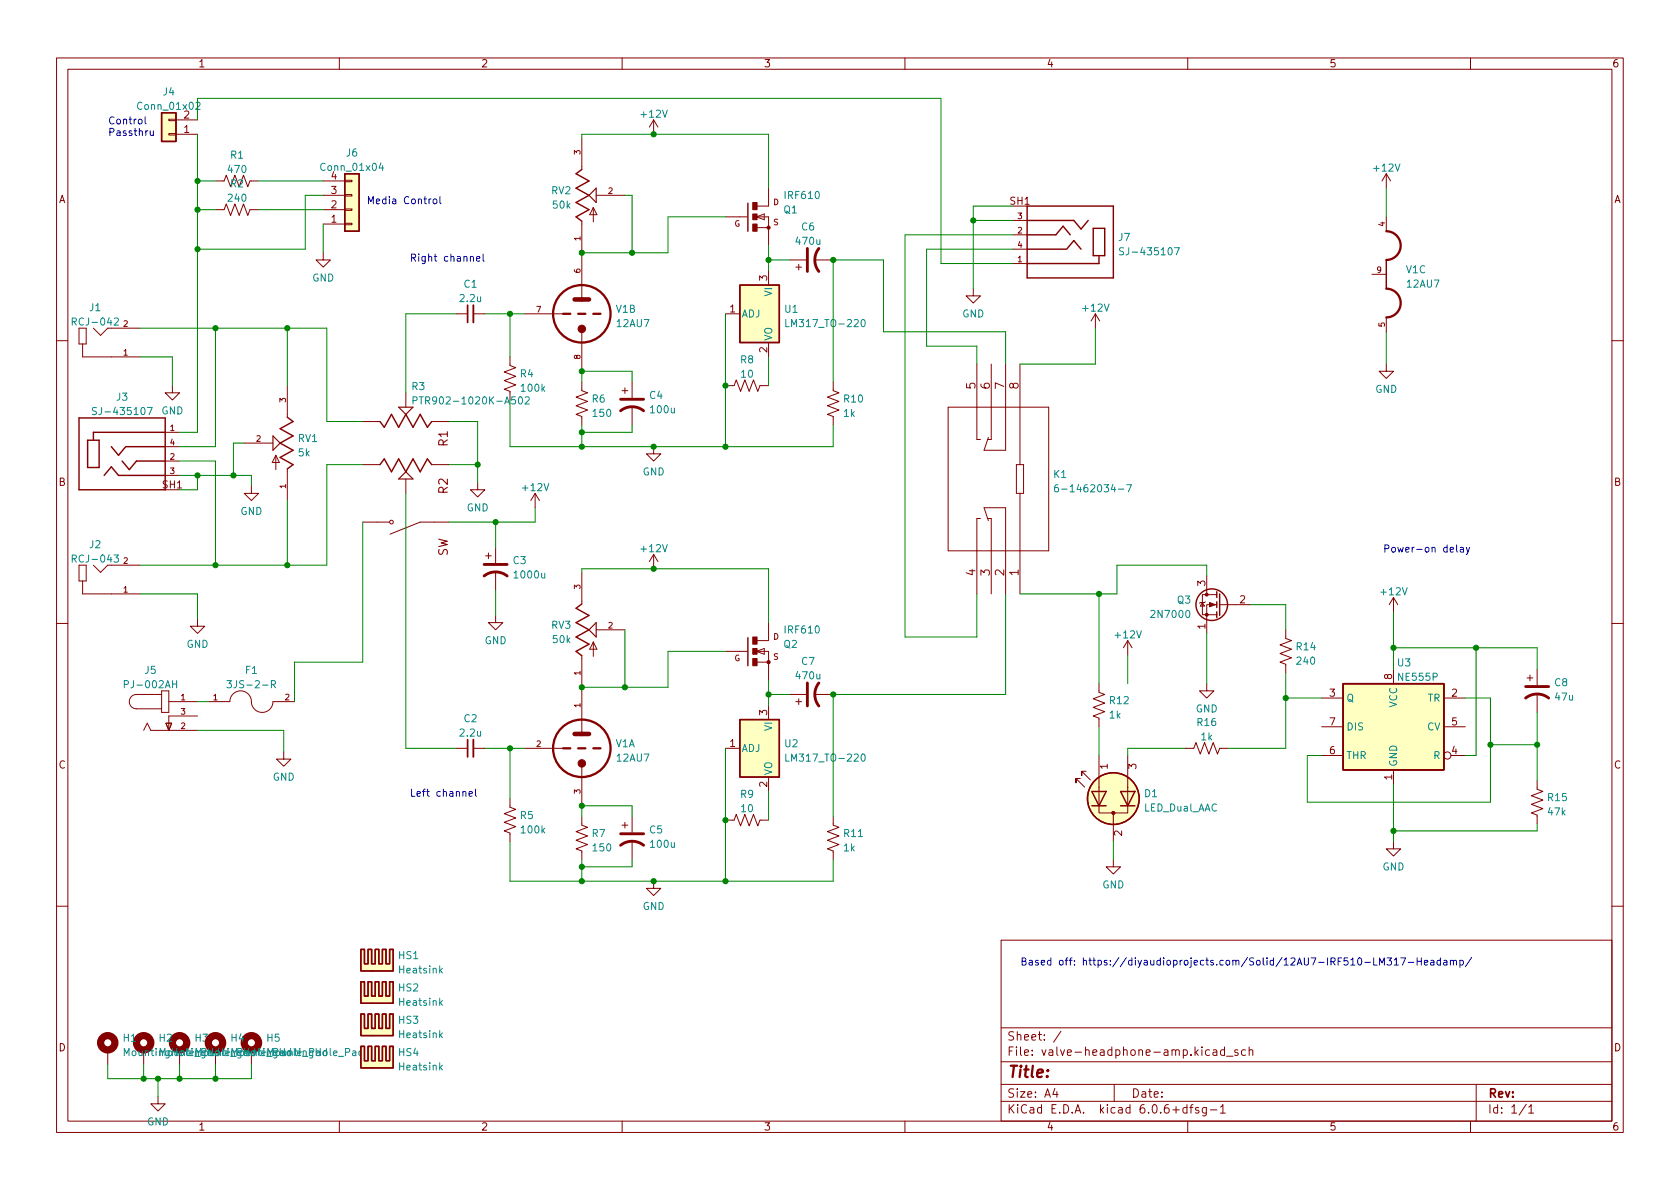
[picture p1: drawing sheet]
<svg xmlns="http://www.w3.org/2000/svg" width="297mm" height="210mm" viewBox="0 0 297 210" stroke-linecap="round" stroke-linejoin="round" font-family="sans-serif">
<g fill="none" stroke="#840000" stroke-width=".18">
<path d="M10 10.2h277v190.1h-277zM12 12.2h273v186.1h-273zM60 10.2v2M110 10.2v2M160 10.2v2M210 10.2v2M260 10.2v2M29.8 21.1h1.3v.2h-1.3zM29.8 23.6h1.3v.3h-1.3zM31.1 23.7h3.8M31.1 21.2h3.8M38.1 32h1.5l.4-1 .8 2 .7-2 .8 2 .8-2 .7 2 .4-1h1.5"/>
<path d="M38.1 37.1h1.5l.4-1 .8 2 .7-2 .8 2 .8-2 .7 2 .4-1h1.5M57.1 39.6h3.9M57.1 37.1h3.9M57.1 34.5h3.9M57.1 32h3.9M61 31.9h1.2v.2h-1.2zM61 34.4h1.2v.3h-1.2zM61 37h1.2v.2h-1.2zM61 39.5h1.2v.2h-1.2zM102.9 24.4v5.6M102.9 39.1v5.6M104.9 36.7v2.5"/>
<path d="M104.9 36.7l.6 1.3h-1.2zM105.4 34.5h5.1M115.6 21.2v2.5M115.6 21.2l-.8 1.3M115.6 21.2l.7 1.3M128.3 38.3h3.8M133.7 38.3l1.4-.5v1.1zM133.9 38.3h2v5.1M135.9 33.3v3.1h-2M179.1 39h2.5M245.1 30.7l-.8 1.3M245.1 30.7v2.6"/>
<path d="M245.1 38.3v2.6M245.1 30.7l.8 1.3M14 58v2.8h1.2v-2.8M16.5 58l1.3 1.3 1.2-1.3M19.7 58h5.1M57.1 44.7v1.3h1.3l-1.3 1.2-1.2-1.2h1.2M80.6 55.5h2.1M83.7 55.5h2M92.7 55.5h6.9M102.9 45.3v7.7M102.9 58v7.7M128.3 55.5h2.5"/>
<path d="M133.9 40.3h2M135.9 47.9v2.5M139.7 46h2.8M140.7 47.2h1M141.2 46.7v1M144 46h3.3M172.1 51v1.3h1.3l-1.3 1.3-1.3-1.3h1.3M179.1 46.6h2.5M179.1 41.5h2.5M179.1 44.1h2.5M193.7 55.5l-.8 1.3M193.7 55.5v2.5"/>
<path d="M193.7 55.5l.7 1.3M242.6 48.5h2.5M245.1 56.1v2.6M10 60.2h2M14.6 60.8v2.3h10.2M29.2 76.4h2.5M29.2 79h2.5M30.5 68.2v1.3h1.2l-1.2 1.2-1.3-1.2h1.3M43.2 78.4h5.1M50.8 68.2v5.6M64.1 74.5h3.1M71.8 69.5v2.5"/>
<path d="M76.3 74.5h3.1M90.2 63.1v1.5l1 .4-2 .8 2 .7-2 .8 2 .8-2 .7 1 .4v1.5M102.9 67.6v1.5l1 .4-2 .7 2 .8-2 .7 2 .8-2 .8 1 .4v1.5M110 69.1h1M110.5 68.6v1M111.8 67.6v2.8M111.8 71.9v3.3M115.6 79v1.3h1.2l-1.2 1.2-1.3-1.2h1.3M128.3 68.2h1.5l.4-1 .7 2 .8-2 .8 2 .7-2 .8 2 .4-1h1.5M135.9 60.6v2.5M147.3 67.6v1.5l1 .4-2 .7 2 .8-2 .7 2 .8-2 .8 1 .4v1.5M167.6 72h17.8v25.4h-17.8z"/>
<path d="M172.7 64.4v13.3h.7M175.3 64.4v13.3h-.7M177.8 64.4v15.2h-3.8l.8-2.3M180.3 64.4v17.8M245.1 64.4v1.3h1.3l-1.3 1.2-1.3-1.2h1.3M285 60.2h2M14 99.9v2.8h1.2v-2.8M16.5 99.9l1.3 1.3 1.2-1.3M19.7 99.9h5.1M29.2 81.5h2.5M29.2 84.1h2.5M44.4 86v1.2h1.3l-1.3 1.3-1.2-1.3h1.2"/>
<path d="M48.8 80.5v2.6M48.8 80.5l.6 1.3h-1.3zM50.8 82.9v5.6M64.1 82.2h3.1M64.1 92.3h4.7M71.8 84.7v2.5M76.3 82.2h3.1M79.4 92.3h-5.1l-5.3 2.2M84.5 85.3v1.3h1.2l-1.2 1.3-1.3-1.3h1.3M85.9 98.3h1M86.4 97.8v1M87.6 96.8v2.8"/>
<path d="M94.6 87.2l-.7 1.3M94.6 87.2v2.6M94.6 87.2l.8 1.3M115.6 98l-.8 1.3M115.6 98v2.6M115.6 98l.7 1.3M173.4 91.7h-.7v13.3M174.6 91.7h.7v13.3M174.8 92.1l-.8-2.3h3.8v15.2M179.7 82.2h1.3v5h-1.3zM180.3 87.2v17.8M10 110.2h2"/>
<path d="M14.6 102.7v2.3h10.2M34.9 109.5v1.2h1.3l-1.3 1.3-1.2-1.3h1.2M87.6 108.8v1.3h1.3l-1.3 1.3-1.2-1.3h1.2M87.6 101.1v3.3M102.9 101.2v5.6M102.9 115.9v5.6M104.9 113.5v2.6M104.9 113.5l.6 1.3h-1.2zM105.4 111.4h5.1M128.3 115.2h3.8M133.7 115.2l1.4-.5v1zM133.9 115.2h2v5.1"/>
<path d="M133.9 117.1h2M135.9 110.1v3.2h-2M199.4 113.3l-.8 1.2M199.4 113.3v2.5M199.4 113.3l.8 1.2M212.6 106.5l.4 .7h-.8zM213.1 106.4l-.1 .1h-.8l-.1 .2M213.4 101.8v3.4M215.1 106.9h-1.7v5.1M215.1 105.2h-2.5v3.5h2.5M215.6 106.9h5.4M227.3 111.4v1.5l1 .4-2 .7 2 .8-2 .8 2 .7-2 .8 1 .4v1.5"/>
<path d="M246.4 105.7l-.8 1.2M246.4 105.7v2.5M246.4 118.4v2.5M246.4 105.7l.7 1.2M270 119.9h1M270.5 119.4v1M271.8 118.4v2.8M285 110.2h2M25.4 129.2l.6-1.3 .7 1.3h8.2M28.6 122.8h-4.5a1.27 1.27 0 0 0-1.2 1.3 1.27 1.27 0 0 0 1.2 1.2h4.5M28.6 122.2v3.8h1.2v-3.8M29.3 127.9h1.1l-.6 1.3z"/>
<path d="M29.8 124.1h5.1M34.9 126.6h-5.1v2.6M36.8 124.1h3.8a1.93 1.93 0 0 1 2.1-1.9 1.93 1.93 0 0 1 1.8 2.2 1.91 1.91 0 0 0 2 1.6 1.91 1.91 0 0 0 1.8-1.9h3.8M50.2 133v1.2h1.2l-1.2 1.3-1.3-1.3h1.3M80.6 132.3h2.1M83.7 132.3h2M92.7 132.3h6.9M102.9 122.2v7.6M102.9 134.9v7.6M128.3 132.3h2.5M135.9 124.7v2.5M135.9 137.4v2.5"/>
<path d="M139.7 122.8h2.8M140.7 124.1h1M141.2 123.6v1M144 122.8h3.3M191 137.7h-.8v.7v-.7l1.6 1.5M192 136.4h-.7v.8v-.8l1.5 1.5M194.3 120.9v1.5l1 .4-2 .8 2 .7-2 .8 2 .8-2 .7 1 .4v1.5M194.3 139.2v4.6h5.1v-4.6M194.3 133.6v5.7M199.4 133.6v5.7M209.5 132.3h1.6l.4-1 .7 2 .8-2 .7 2 .8-2 .8 2 .3-1h1.6M213.4 120.9v1.3h1.2l-1.2 1.2-1.3-1.2h1.3"/>
<path d="M233.7 123.4h3.8M233.7 133.6h3.8M233.7 128.5h3.8M246.4 136.1v2.6M255.3 123.4h3.8M255.3 128.5h3.8M256.5 133.6h2.6M271.8 138v1.6l1 .3-2 .8 2 .8-2 .7 2 .8-2 .8 1 .3v1.6M271.8 122.7v3.3M90.2 141.2v1.5l1 .4-2 .8 2 .7-2 .8 2 .8-2 .7 1 .4v1.5M102.9 144.4v1.5l1 .4-2 .8 2 .7-2 .8 2 .7-2 .8 1 .4v1.5M110 145.9h1"/>
<path d="M110.5 145.4v1M111.8 144.4v2.8M111.8 148.7v3.3M115.6 155.8v1.3h1.2l-1.2 1.3-1.3-1.3h1.3M128.3 145h1.5l.4-1 .7 2 .8-2 .8 2 .7-2 .8 2 .4-1h1.5M147.3 144.4v1.5l1 .4-2 .8 2 .7-2 .8 2 .7-2 .8 1 .4v1.5M196.8 152v1.3h1.3l-1.3 1.3-1.2-1.3h1.2M196.8 143.8v5M246.4 148.8v1.3h1.2l-1.2 1.3-1.3-1.3h1.3M10 160.2h2M177 166.3h108v32h-108zM285 160.2h2"/>
<path d="M19 185.7v2.5M25.4 185.7v2.5M27.9 193.9v1.3h1.3l-1.3 1.3-1.2-1.3h1.2M31.7 185.7v2.5M38.1 185.7v2.5M44.4 185.7v2.5M60 198.3v2M110 198.3v2M160 198.3v2M177 194.8h108M177 191.8h108M177 187.8h108"/>
<path d="M177 181.8h108M186.5 192.5l-.4 1h1M186.9 193v1M187.6 182.4l-1.3 1.9M197 191.8v3M209.9 195.9l-.5-.1-.3 .3v.4l.2 .3h.6M209.9 195.3v1.5M210 198.3v2M210.4 195.8h.5M210.9 195.3l-.3 .2v1.3M211.9 195.9l-.3-.1-.2 .2v.3l.5 .1v.4h-.5M213.3 195.8v1.2l-.3 .3h-.4"/>
<path d="M213.3 195.9l-.4-.1-.3 .3v.4l.1 .3h.6M213.9 185.7l-.5-.1-.3 .3v.4l.2 .3h.6M214 196.3h1.1M214.5 185.7h.6v.9M215.1 186l-.5 .1a.29 .29 0 0 0-.2 .2 .29 .29 0 0 0 .2 .3h.5M215.8 195.8l.4-.5v1.5M215.8 196.8h.8M216.5 185.7l-.4-.1-.3 .3v.4l.1 .3h.6M216.5 185.1v1.5M216.9 186.8h1.1M218.9 185.7l-.4-.1-.2 .2 .1 .3 .5 .1v.4h-.6M220.2 185.7l-.4-.1-.3 .3v.4l.1 .3h.6"/>
<path d="M220.9 185.8l.2-.2 .3 .1 .1 .9M220.9 185.1v1.5M260 198.3v2M261 191.8v6.5M269.9 195.3l-1.3 1.9M270.3 195.8l.4-.5v1.5M270.3 196.8h.9"/>
<circle cx="69.2" cy="92.3" r=".33"/>
<circle cx="255.9" cy="133.6" r=".63"/>
</g>
<g fill="none" stroke="#840000" stroke-width=".25">
<path d="M28.6 19.9h2.5v5.1h-2.5zM61 30.7h2.5v10.2h-2.5zM102.9 30l-1 .7 2.2 1.3-2.2 1.3 2.2 1.2-2.2 1.3 2.2 1.3-2.2 1.2 1 .8M132.2 35.9v5M181.6 36.4h15.2v12.7h-15.2zM181.6 39h8.3l1.2 1.5 1.3-1.5M130.8 50.4h7v10.2h-7zM181.6 41.5h5.1l1.3-1.5 1.2 1.5M181.6 44.1h6.9M188.6 44.1l1.3-1.6 1.2 1.6M193.3 40.4h2v4.8h-2zM194.3 45.3v1.3h-12.7"/>
<path d="M245.1 46v5M14 73.9h15.2v12.7h-15.2zM15.5 77.8h2v4.9h-2zM19.7 79l1.3 1.5 1.2-1.5M22.4 79h6.8M29.2 76.4h-12.7v1.3M50.8 73.8l1 .7-2.3 1.3 2.3 1.3-2.3 1.3 2.3 1.2-2.3 1.3 2.3 1.3-1 .7M67.2 74.5l.7 1.1 1.3-2.3 1.3 2.3 1.3-2.3 1.2 2.3 1.3-2.3 1.3 2.3 .7-1.1M18.4 84.1l1.3-1.6 1.3 1.6h8.2M21.6 81.5l1.3 1.6 1.2-1.6h5.1M67.2 82.2l.7-1.1 1.3 2.3 1.3-2.3 1.3 2.3 1.2-2.3 1.3 2.3 1.3-2.3 .7 1.1M102.9 106.8l-1 .8 2.2 1.2-2.2 1.3 2.2 1.3-2.2 1.2 2.2 1.3-2.2 1.3 1 .7"/>
<path d="M132.2 112.8v4.9M215.1 104.6v1.1M215.1 106.4v1M215.1 108.2v1M215.6 105v3.8M130.8 127.2h7v10.2h-7zM193 139.9h2.6l-1.3 2.6zM198.1 139.9h2.6l-1.3 2.6zM237.5 120.9h17.8v15.2h-17.8zM193 142.5h2.6M198.1 142.5h2.6M63.8 179.3h.6v2.6h.7v-2.6h.6v2.6h.6v-2.6h.7v2.6h.6v-2.6h.6v2.6h.7v-2.6h.6v3.8h-5.7z"/>
<path d="M63.8 167.9h.6v2.5h.7v-2.5h.6v2.5h.6v-2.5h.7v2.5h.6v-2.5h.6v2.5h.7v-2.5h.6v3.8h-5.7zM63.8 173.6h.6v2.5h.7v-2.5h.6v2.5h.6v-2.5h.7v2.5h.6v-2.5h.6v2.5h.7v-2.5h.6v3.8h-5.7zM63.8 185h.6v2.6h.7v-2.6h.6v2.6h.6v-2.6h.7v2.6h.6v-2.6h.6v2.6h.7v-2.6h.6v3.8h-5.7z"/>
<circle cx="214.2" cy="106.9" r="2.79"/>
<circle cx="196.8" cy="141.2" r="4.6"/>
</g>
<g fill="none" stroke="#008484" stroke-width=".18">
<path d="M34.7 18.2l.4-.1 .3 .3-.8 .9h.8M67.3 28.8l-.3 .9h.8M67.6 29.3v.8M12.8 56.9l.6-.1 .1-.2-.1-.3-.6-.1v1.3M20.2 56.3l.5-.1 .2 .4-.7 .9h.7M138.9 56.5v1.3h.6M152.4 56.6l.1-.1a.68 .68 0 0 1 .5 .6 .68 .68 0 0 1-.5 .7l-.1-.2-.2-.3zM198.7 43.9l-.5-.1-.2 .1v.4l.5 .2 .2 .3-.3 .3-.5-.1M207.7 43.8h.8l-.5 1.3M17.1 72.1l-.5-.1-.3 .3 .1 .3 .6 .2v.4l-.2 .1h-.5M26.1 72h.8l-.5 1.3M73 70.8h.6l.2-.2-.1-.3-.7-.1v1.2"/>
<path d="M74.1 70.2h.7M91.8 70.3l.2-.1a.68 .68 0 0 1 .4 .6 .68 .68 0 0 1-.4 .6l-.2-.1-.1-.3zM92.9 70.3l.4-.1 .3 .3-.8 .9h.8M12.8 98.8l.6-.1 .1-.1-.1-.3-.6-.2v1.3M20.2 98.1h.7l-.4 .5 .4 .1v.6l-.2 .1-.5-.1M187 85.7l-.3 .1a.86 .86 0 0 0 0 1.2l.4-.1 .1-.5-.3-.2h-.2l-.3 .2M199.2 85.7h.8l-.5 1.3M22 121h.6l.1-.2-.1-.3-.6-.1v1.2M30.5 121h.7M31.2 120.4v1.2M40.1 120.4h.8l-.4 .4 .4 .2v.5l-.2 .1-.6-.1M48 121h.6l.1-.2v-.3l-.7-.1v1.2"/>
<path d="M48.3 121l.4 .6M138.9 133.3v1.3h.6M152.4 133.5l.1-.2a.68 .68 0 0 1 .5 .7 .68 .68 0 0 1-.5 .6l-.1-.1-.2-.4zM22 186.7v-1.3l.4 .9 .4-.9v1.3M23.5 185.9l.3-.1 .2 .3v.3l-.2 .3-.3-.1-.1-.2zM24.6 185.8v.8l.3 .1 .2-.1M25.1 185.8v.9M25.7 185.9l.2-.1 .3 .1 .1 .8M25.7 185.8v.9M26.7 185.8h.5M26.9 185.4v1.1l.3 .2M27.6 185.4v.1"/>
<path d="M27.6 185.8v.9M57.3 185.9l.3-.1 .2 .3v.3l-.2 .3-.3-.1-.1-.2zM57.7 185.9l-.3-.1-.3 .3 .1 .5h.5M57.7 185.4v1.3M58.4 185.4v1.1l.2 .2M59 186.3l.6-.2-.1-.2-.3-.1-.2 .2v.6h.5M59.8 186.8h1M61.1 186.1l.6-.1 .1-.2v-.3l-.7-.1v1.3M62.4 185.9h.5v.8M62.9 186.1l-.4 .1-.2 .2 .2 .3 .4-.1M64.1 185.9l-.4-.1-.2 .3 .1 .5h.5M64.1 185.4v1.3"/>
</g>
<g fill="none" stroke="#840000" stroke-width=".41">
<path d="M99.6 55.5h1.2M102.2 55.5h1.3M104.9 55.5h1.3M245.1 51a2.54 2.54 0 0 1 2.5 2.6 2.54 2.54 0 0 1-2.5 2.5M245.1 40.9a2.54 2.54 0 0 1 2.5 2.5 2.54 2.54 0 0 1-2.5 2.6M99.6 132.3h1.2M102.2 132.3h1.3M104.9 132.3h1.3"/>
<circle cx="102.9" cy="55.5" r="5.1"/>
<circle cx="102.9" cy="132.3" r="5.1"/>
</g>
<g fill="#840000" stroke="#840000" stroke-width=".18">
<path d="M213.9 106.5l1 .4-1 .4z"/>
<path d="M133.1 39.6h.8v1.3h-.8z"/>
<path d="M133.1 37.8h.8v1.1h-.8z"/>
<path d="M133.1 35.8h.8v1.3h-.8z"/>
<path d="M133.1 116.5h.8v1.2h-.8z"/>
<path d="M133.1 114.7h.8v1h-.8z"/>
<path d="M133.1 112.6h.8v1.3h-.8z"/>
<circle cx="213.4" cy="108.7" r=".25"/>
<circle cx="213.4" cy="105.2" r=".25"/>
<circle cx="102.9" cy="58.2" r=".66"/>
<circle cx="196.8" cy="143.8" r=".28"/>
<circle cx="102.9" cy="135" r=".66"/>
<circle cx="135.9" cy="40.3" r=".28"/>
<circle cx="135.9" cy="117.1" r=".28"/>
</g>
<path d="M83.7 54v3M83.7 130.8v3.1" fill="none" stroke="#840000" stroke-width=".33"/>
<path d="M82.7 54v3M82.7 130.8v3.1" fill="none" stroke="#840000" stroke-width=".3"/>
<path d="M142.7 43.9v4.1M144.8 43.9a3.3 3.3 0 0 0 0 4.1M109.7 72.6a3.3 3.3 0 0 1 4.1 0M109.7 70.6h4.1M85.6 99.8h4.1M85.6 101.8a3.3 3.3 0 0 1 4.1 0M142.7 120.8v4M144.8 120.8a3.3 3.3 0 0 0 0 4M269.7 123.4a3.3 3.3 0 0 1 4.1 0M269.7 121.4h4.1M109.7 149.5a3.3 3.3 0 0 1 4.1 0M109.7 147.4h4.1" fill="none" stroke="#840000" stroke-width=".51"/>
<path d="M105.4 33.3v2.5l-1.3-1.3zM48.3 77.1l1.2 1.3-1.2 1.2zM70.5 72h2.5l-1.2 1.3zM71.8 83.4l1.2 1.3h-2.5zM105.4 110.1v2.5l-1.3-1.2z" fill="none" stroke="#840000" stroke-width=".2"/>
<path d="M101.6 53h2.5M101.6 129.8h2.5" fill="none" stroke="#840000" stroke-width=".81"/>
<g fill="#ffffc2" stroke="#ffffc2" stroke-width=".18">
<path d="M237.5 120.9h17.8v15.2h-17.8z"/>
<path d="M63.8 179.3h.6v2.6h.7v-2.6h.6v2.6h.6l-.6 1.2h-1.9z"/>
<path d="M66.3 179.3h.7v2.6h.6v-2.6h.6v2.6h.7v-2.6h.6v3.8h-3.8l.6-1.2z"/>
<path d="M63.8 185h.6v2.6h.7v-2.6h.6v2.6h.6l-.6 1.2h-1.9z"/>
<path d="M66.3 185h.7v2.6h.6v-2.6h.6v2.6h.7v-2.6h.6v3.8h-3.8l.6-1.2z"/>
<path d="M63.8 167.9h.6v2.5h.7v-2.5h.6v2.5h.6l-.6 1.3h-1.9z"/>
<path d="M66.3 167.9h.7v2.5h.6v-2.5h.6v2.5h.7v-2.5h.6v3.8h-3.8l.6-1.3z"/>
<path d="M63.8 173.6h.6v2.5h.7v-2.5h.6v2.5h.6l-.6 1.3h-1.9z"/>
<path d="M66.3 173.6h.7v2.5h.6v-2.5h.6v2.5h.7v-2.5h.6v3.8h-3.8l.6-1.3z"/>
<path d="M29.3 127.9h1.1l-.6 1.3z"/>
<path d="M130.8 50.4h7v10.2h-7z"/>
<path d="M61 30.7h2.5v10.2h-2.5z"/>
<path d="M28.6 19.9h2.5v5.1h-2.5z"/>
<path d="M130.8 127.2h7v10.2h-7z"/>
<circle cx="196.8" cy="141.2" r="4.6"/>
</g>
<g fill="none" stroke="#840000" stroke-width="1.3">
<circle cx="19" cy="184.4" r="1.27"/>
<circle cx="25.4" cy="184.4" r="1.27"/>
<circle cx="31.7" cy="184.4" r="1.27"/>
<circle cx="38.1" cy="184.4" r="1.27"/>
<circle cx="44.4" cy="184.4" r="1.27"/>
</g>
<g fill="none" stroke="#0000c2" stroke-width=".18">
<path d="M25.7 20.7v1l.1 .2M26.6 23.1v.8l.3 .1 .2-.2M27.1 23.1v.9M76.7 35.2h.3l.2 .2v.4l-.2 .2h-.3l-.1-.2zM77.8 34.8v1.1l.2 .1M83.2 45.5l.2-.2 .3 .1v.8M84.3 45.8l.6-.2-.1-.2-.4-.1-.1 .2v.6h.5M85.4 44.9v1.1l.2 .2M257.6 96.4v1l.1 .2M258.2 96.8h.5l.1 .8M258.8 97.1h-.5l-.1 .2 .1 .3h.5M259.2 96.8l.3 .8"/>
<path d="M259.9 96.8l-.5 1.1-.2 .2M84.1 139.5v1.1l.2 .2M82.9 140.4l.6-.1v-.3h-.4l-.2 .1 .1 .6h.5M242.9 169.4v1.3h.6M243.9 170.7v-1.3l.4 .9 .5-.9v1.3M245.2 169.4h.8l-.4 .5 .4 .1v.5l-.2 .2-.6-.2M246.5 169.7l.4-.3v1.3M246.5 170.7h.7M247.7 169.4h.8l-.5 1.3M249 170.2h1M250.6 169.4v1.3M250.6 170h.7"/>
<path d="M251.3 169.4v1.3M251.8 170.2l.6-.1v-.2l-.4-.1-.2 .2 .1 .6h.5M253 169.9h.5v.8M253.5 170.1l-.4 .1-.2 .2 .2 .3 .4-.1M254.7 169.9l-.4-.1-.2 .2 .1 .6h.5M254.7 169.4v1.3M255.3 169.9h.5v.8M255.8 170.1l-.4 .1-.2 .2 .2 .3 .4-.1M256.4 169.9l.2-.1 .3 .1 .1 .8M256.4 169.8v.9M257 170l.2-.2 .3 .1v.8M258.1 169.9l.4-.1 .2 .2-.1 .6h-.5"/>
<path d="M258.1 169.8v1.3M260.2 169.3l-1.1 1.7"/>
</g>
<g fill="none" stroke="#008400" stroke-width=".18">
<path d="M34.9 21.2v-3.8h131.5v29.2h12.7M34.9 23.7v52.7h-3.2M34.9 37.1h3.2M34.9 32h3.2M45.7 37.1h11.4M45.7 32h11.4M57.1 34.5h-3.1v9.6h-19.1M57.1 39.6v5.1M102.9 24.4v-.7h33v9.6M110.5 34.5h1.3v10.2M128.3 38.3h-10.2v6.4h-15.2v.6M172.1 39h7"/>
<path d="M179.1 36.4h-7v14.6M245.1 33.3v5M24.8 58h33v16.5h6.3M38.1 58v21h-6.4M50.8 58v10.2M80.6 55.5h-8.8v14M85.7 55.5h7M90.2 55.5v7.6M128.3 55.5v23.5M135.9 46h3.8M135.9 43.4v4.5M179.1 44.1h-15.3v17.1h8.9v3.2"/>
<path d="M179.1 41.5h-19.1v71.1h12.7v-7.6M193.7 58v6.4h-13.4M245.1 58.7v5.7M24.8 63.1h5.7v5.1M43.2 78.4h-1.9v5.7M79.4 74.5h5.1v10.8M90.2 70.7v8.3h57.1v-3.8M102.9 67.6v-1.9h8.9v1.9M102.9 75.2v3.8M111.8 75.2v1.2h-8.9M135.9 63.1v5.1M177.8 64.4v-5.7h-21.6v-12.7h-8.9v21.6"/>
<path d="M31.7 81.5h6.4v18.4M31.7 84.1h12.7v1.9M34.9 84.1v2.5h-3.2M50.8 88.5v11.4M64.1 82.2h-6.3v17.7h-33M64.1 92.3v24.8h-12v7M71.8 87.2v45.1h8.8M79.4 82.2h5.1M87.6 92.3v4.5M94.6 89.8v2.5h-15.2M24.8 105h10.1v4.5M87.6 104.4v4.4"/>
<path d="M102.9 101.2v-.6h33v9.5M110.5 111.4v10.1M128.3 115.2h-10.2v6.3h-15.2v.7M177.8 105v17.8h-30.5v21.6M194.3 105v15.9M199.4 115.8v5.1M213.4 101.8v-1.9h-15.9v5.1h-17.2M213.4 112v8.9M221 106.9h6.3v4.5M227.3 119v13.3h-10.1M246.4 114.5h25.4v3.9M246.4 108.2v10.2"/>
<path d="M261 114.5v19.1h-1.9M34.9 129.2h15.3v3.8M34.9 124.1h1.9M85.7 132.3h7M90.2 132.3v8.9M128.3 132.3v23.5M135.9 122.8h3.8M135.9 120.3v4.4M135.9 139.9v5.1M194.3 128.5v5.1M209.5 132.3h-10.1v1.3M227.3 123.4h6.4"/>
<path d="M246.4 138.7v10.1M259.1 123.4h4.4v18.5h-32.4v-8.3h2.6M263.5 131.7h8.3M271.8 126v12M90.2 148.8v7h57.1v-3.8M102.9 144.4v-1.9h8.9v1.9M102.9 152v3.8M111.8 152v1.3h-8.9M196.8 148.8v3.2M271.8 145.7v1.2h-25.4M19 188.2v2.5h25.4v-2.5M25.4 188.2v2.5"/>
<path d="M27.9 190.7v3.2M31.7 188.2v2.5M38.1 188.2v2.5"/>
</g>
<g fill="#008400" stroke="#008400" stroke-width=".18">
<circle cx="194.3" cy="105" r=".46"/>
<circle cx="147.3" cy="122.8" r=".46"/>
<circle cx="128.3" cy="155.8" r=".46"/>
<circle cx="102.9" cy="153.3" r=".46"/>
<circle cx="102.9" cy="155.8" r=".46"/>
<circle cx="115.6" cy="155.8" r=".46"/>
<circle cx="115.6" cy="23.7" r=".46"/>
<circle cx="128.3" cy="68.2" r=".46"/>
<circle cx="135.9" cy="46" r=".46"/>
<circle cx="128.3" cy="145" r=".46"/>
<circle cx="147.3" cy="46" r=".46"/>
<circle cx="135.9" cy="122.8" r=".46"/>
<circle cx="115.6" cy="100.6" r=".46"/>
<circle cx="271.8" cy="131.7" r=".46"/>
<circle cx="263.5" cy="131.7" r=".46"/>
<circle cx="227.3" cy="123.4" r=".46"/>
<circle cx="246.4" cy="146.9" r=".46"/>
<circle cx="261" cy="114.5" r=".46"/>
<circle cx="246.4" cy="114.5" r=".46"/>
<circle cx="172.1" cy="39" r=".46"/>
<circle cx="102.9" cy="79" r=".46"/>
<circle cx="102.9" cy="76.4" r=".46"/>
<circle cx="115.6" cy="79" r=".46"/>
<circle cx="128.3" cy="79" r=".46"/>
<circle cx="102.9" cy="65.7" r=".46"/>
<circle cx="84.5" cy="82.2" r=".46"/>
<circle cx="87.6" cy="92.3" r=".46"/>
<circle cx="34.9" cy="84.1" r=".46"/>
<circle cx="31.7" cy="190.7" r=".46"/>
<circle cx="38.1" cy="190.7" r=".46"/>
<circle cx="27.9" cy="190.7" r=".46"/>
<circle cx="25.4" cy="190.7" r=".46"/>
<circle cx="90.2" cy="132.3" r=".46"/>
<circle cx="110.5" cy="121.5" r=".46"/>
<circle cx="102.9" cy="121.5" r=".46"/>
<circle cx="50.8" cy="99.9" r=".46"/>
<circle cx="38.1" cy="99.9" r=".46"/>
<circle cx="102.9" cy="142.5" r=".46"/>
<circle cx="111.8" cy="44.7" r=".46"/>
<circle cx="102.9" cy="44.7" r=".46"/>
<circle cx="90.2" cy="55.5" r=".46"/>
<circle cx="34.9" cy="44.1" r=".46"/>
<circle cx="34.9" cy="37.1" r=".46"/>
<circle cx="38.1" cy="58" r=".46"/>
<circle cx="50.8" cy="58" r=".46"/>
<circle cx="41.3" cy="84.1" r=".46"/>
<circle cx="34.9" cy="32" r=".46"/>
</g>
<text font-size="2.8" fill="#840000" x="178" y="190.6">Title:</text>
<g font-size="2.1" fill="#840000">
<text x="172.5" y="68.8" transform="rotate(-90 172.5 68.8)">5</text>
<text x="175" y="68.8" transform="rotate(-90 175 68.8)">6</text>
<text x="177.5" y="68.8" transform="rotate(-90 177.5 68.8)">7</text>
<text x="180.1" y="68.8" transform="rotate(-90 180.1 68.8)">8</text>
<text x="79.2" y="78.9" transform="rotate(-90 79.2 78.9)">R1</text>
<text x="79.2" y="87.3" transform="rotate(-90 79.2 87.3)">R2</text>
<text x="79.2" y="98.4" transform="rotate(-90 79.2 98.4)">SW</text>
<text x="172.5" y="101.8" transform="rotate(-90 172.5 101.8)">4</text>
<text x="175" y="101.8" transform="rotate(-90 175 101.8)">3</text>
<text x="177.5" y="101.8" transform="rotate(-90 177.5 101.8)">2</text>
<text x="180.1" y="101.8" transform="rotate(-90 180.1 101.8)">1</text>
<text x="178" y="184">Sheet: /</text>
<text x="178" y="186.7">File: valve-headphone-amp.kicad_sch</text>
<text x="178" y="196.9">KiCad E.D.A. kicad 6.0.6+dfsg-1</text>
<text x="178" y="194.1">Size: A4</text>
<text x="200" y="194.1">Date:</text>
<text x="263" y="194.1">Rev:</text>
<text x="263" y="196.9">Id: 1/1</text>
</g>
<g font-size="1.8" fill="#840000">
<text x="35" y="11.9">1</text>
<text x="85" y="11.9">2</text>
<text x="135" y="11.9">3</text>
<text x="185" y="11.9">4</text>
<text x="235" y="11.9">5</text>
<text x="285" y="11.9">6</text>
<text x="32.5" y="23.5">1</text>
<text x="32.5" y="20.9">2</text>
<text x="10.3" y="35.9">A</text>
<text x="58.6" y="34.3">3</text>
<text x="58.6" y="31.7">4</text>
<text x="285.3" y="35.9">A</text>
<text x="58.6" y="39.4">1</text>
<text x="58.6" y="36.8">2</text>
<text x="178.6" y="36.2">SH1</text>
<text x="135.6" y="49.6" transform="rotate(-90 135.6 49.6)">3</text>
<text x="129" y="55.2">1</text>
<text x="135.6" y="62.3" transform="rotate(-90 135.6 62.3)">2</text>
<text x="10.3" y="85.9">B</text>
<text x="28.8" y="86.4">SH1</text>
<text x="285.3" y="85.9">B</text>
<text x="213.1" y="103.6" transform="rotate(-90 213.1 103.6)">3</text>
<text x="219.2" y="106.7">2</text>
<text x="213.1" y="111.2" transform="rotate(-90 213.1 111.2)">1</text>
<text x="235.1" y="123.2">3</text>
<text x="246.1" y="120.1" transform="rotate(-90 246.1 120.1)">8</text>
<text x="256.7" y="123.2">2</text>
<text x="135.6" y="126.5" transform="rotate(-90 135.6 126.5)">3</text>
<text x="235.1" y="128.3">7</text>
<text x="256.7" y="128.3">5</text>
<text x="10.3" y="135.9">C</text>
<text x="129" y="132.1">1</text>
<text x="195.8" y="136" transform="rotate(-90 195.8 136)">1</text>
<text x="200.9" y="136" transform="rotate(-90 200.9 136)">3</text>
<text x="235.1" y="133.3">6</text>
<text x="246.1" y="137.9" transform="rotate(-90 246.1 137.9)">1</text>
<text x="256.7" y="133.3">4</text>
<text x="285.3" y="135.9">C</text>
<text x="135.6" y="139.2" transform="rotate(-90 135.6 139.2)">2</text>
<text x="198.4" y="147.8" transform="rotate(-90 198.4 147.8)">2</text>
<text x="10.3" y="185.9">D</text>
<text x="285.3" y="185.9">D</text>
<text x="35" y="199.9">1</text>
<text x="85" y="199.9">2</text>
<text x="135" y="199.9">3</text>
<text x="185" y="199.9">4</text>
<text x="235" y="199.9">5</text>
<text x="285" y="199.9">6</text>
</g>
<g font-size="1.8" fill="#008484">
<text x="28.9" y="16.9">J4</text>
<text x="24.6" y="19.4">Conn_01x02</text>
<text x="113.5" y="20.8">+12V</text>
<text x="40.8" y="28">R1</text>
<text x="61.2" y="27.7">J6</text>
<text x="40.4" y="30.6">470</text>
<text x="40.4" y="35.7">240</text>
<text x="40.8" y="33.1">R2</text>
<text x="57" y="30.2">Conn_01x04</text>
<text x="97.5" y="34.3">RV2</text>
<text x="138.9" y="35.2">IRF610</text>
<text x="243" y="30.3">+12V</text>
<text x="97.8" y="36.9">50k</text>
<text x="138.6" y="37.7">Q1</text>
<text x="141.7" y="40.7">C6</text>
<text x="140.9" y="43.3">470u</text>
<text x="197.8" y="42.6">J7</text>
<text x="198.9" y="45.1">SJ-435107</text>
<text x="55.2" y="49.8">GND</text>
<text x="81.4" y="53.4">2.2u</text>
<text x="82.1" y="50.9">C1</text>
<text x="136.5" y="52.3" transform="rotate(-90 136.5 52.3)">VI</text>
<text x="248.6" y="48.3">V1C</text>
<text x="248.8" y="50.8">12AU7</text>
<text x="13.3" y="57.6">RCJ-042</text>
<text x="15.8" y="55">J1</text>
<text x="108.9" y="55.3">V1B</text>
<text x="109.1" y="57.8">12AU7</text>
<text x="131.1" y="56.1">ADJ</text>
<text x="138.8" y="55.3">U1</text>
<text x="139.7" y="57.8">LM317_TO-220</text>
<text x="170.1" y="56.1">GND</text>
<text x="191.6" y="55.1">+12V</text>
<text x="130.9" y="64.2">R8</text>
<text x="136.5" y="60.3" transform="rotate(-90 136.5 60.3)">VO</text>
<text x="20.6" y="70.8">J3</text>
<text x="72.8" y="69">R3</text>
<text x="74.7" y="71.5">PTR902-1020K-A502</text>
<text x="92" y="66.7">R4</text>
<text x="92.3" y="69.3">100k</text>
<text x="104.7" y="71.2">R6</text>
<text x="114.9" y="70.5">C4</text>
<text x="131.1" y="66.8">10</text>
<text x="149.3" y="71.2">R10</text>
<text x="243.1" y="69.5">GND</text>
<text x="17.3" y="73.4">SJ-435107</text>
<text x="28.5" y="73.3">GND</text>
<text x="104.9" y="73.7">150</text>
<text x="115.1" y="73.1">100u</text>
<text x="149.2" y="73.7">1k</text>
<text x="52.7" y="78.2">RV1</text>
<text x="52.8" y="80.7">5k</text>
<text x="92.5" y="86.8">+12V</text>
<text x="113.6" y="84.1">GND</text>
<text x="186.3" y="84.5">K1</text>
<text x="188.2" y="87">6-1462034-7</text>
<text x="42.5" y="91.1">GND</text>
<text x="82.5" y="90.4">GND</text>
<text x="13.3" y="99.5">RCJ-043</text>
<text x="15.8" y="96.9">J2</text>
<text x="90.7" y="99.7">C3</text>
<text x="113.5" y="97.6">+12V</text>
<text x="91.1" y="102.3">1000u</text>
<text x="208.2" y="106.7">Q3</text>
<text x="244.3" y="105.3">+12V</text>
<text x="85.7" y="113.9">GND</text>
<text x="97.5" y="111.2">RV3</text>
<text x="97.8" y="113.7">50k</text>
<text x="138.9" y="112">IRF610</text>
<text x="197.3" y="112.9">+12V</text>
<text x="203.8" y="109.3">2N7000</text>
<text x="25.6" y="119.2">J5</text>
<text x="33" y="114.5">GND</text>
<text x="43.4" y="119.2">F1</text>
<text x="138.6" y="114.6">Q2</text>
<text x="141.7" y="117.6">C7</text>
<text x="229.3" y="115">R14</text>
<text x="229.4" y="117.5">240</text>
<text x="247.1" y="117.8">U3</text>
<text x="22.5" y="121.7">PJ-002AH</text>
<text x="41.2" y="121.7">3JS-2-R</text>
<text x="140.9" y="120.1">470u</text>
<text x="196.3" y="124.5">R12</text>
<text x="211.4" y="126">GND</text>
<text x="238" y="124.1">Q</text>
<text x="247" y="125.1" transform="rotate(-90 247 125.1)">VCC</text>
<text x="247.4" y="120.4">NE555P</text>
<text x="252.4" y="124.1">TR</text>
<text x="274.9" y="121.3">C8</text>
<text x="275" y="123.9">47u</text>
<text x="81.4" y="130.2">2.2u</text>
<text x="82.1" y="127.7">C2</text>
<text x="136.5" y="129.2" transform="rotate(-90 136.5 129.2)">VI</text>
<text x="196.2" y="127">1k</text>
<text x="211.7" y="128.4">R16</text>
<text x="212.4" y="130.9">1k</text>
<text x="238" y="129.2">DIS</text>
<text x="252.3" y="129.2">CV</text>
<text x="108.8" y="132.1">V1A</text>
<text x="109.1" y="134.7">12AU7</text>
<text x="131.1" y="133">ADJ</text>
<text x="136.5" y="137.2" transform="rotate(-90 136.5 137.2)">VO</text>
<text x="138.8" y="132.1">U2</text>
<text x="139.7" y="134.7">LM317_TO-220</text>
<text x="238" y="134.2">THR</text>
<text x="247" y="135.6" transform="rotate(-90 247 135.6)">GND</text>
<text x="253.5" y="134.2">R</text>
<text x="48.2" y="138">GND</text>
<text x="130.9" y="141.1">R9</text>
<text x="131.1" y="143.6">10</text>
<text x="202.2" y="143.5">LED_Dual_AAC</text>
<text x="202.4" y="141">D1</text>
<text x="273.7" y="141.7">R15</text>
<text x="92" y="144.8">R5</text>
<text x="92.3" y="147.4">100k</text>
<text x="104.7" y="148">R7</text>
<text x="114.9" y="147.4">C5</text>
<text x="115.1" y="149.9">100u</text>
<text x="149.3" y="148">R11</text>
<text x="273.8" y="144.2">47k</text>
<text x="104.9" y="150.5">150</text>
<text x="149.2" y="150.5">1k</text>
<text x="244.4" y="153.9">GND</text>
<text x="113.6" y="160.9">GND</text>
<text x="194.9" y="157.1">GND</text>
<text x="70.5" y="169.6">HS1</text>
<text x="70.7" y="172.1">Heatsink</text>
<text x="70.5" y="175.3">HS2</text>
<text x="70.7" y="177.8">Heatsink</text>
<text x="21.8" y="184.2">H1</text>
<text x="28.2" y="184.2">H2</text>
<text x="34.5" y="184.2">H3</text>
<text x="40.9" y="184.2">H4</text>
<text x="47.2" y="184.2">H5</text>
<text x="70.5" y="181">HS3</text>
<text x="70.7" y="183.6">Heatsink</text>
<text x="28.7" y="186.7">MountingHole_Pad</text>
<text x="35" y="186.7">MountingHole_Pad</text>
<text x="41.4" y="186.7">MountingHole_Pad</text>
<text x="70.5" y="186.7">HS4</text>
<text x="70.7" y="189.3">Heatsink</text>
<text x="26" y="199">GND</text>
</g>
<g font-size="1.8" fill="#0000c2">
<text x="19" y="22">Control</text>
<text x="19" y="24">Passthru</text>
<text x="64.8" y="36.1">Media Control</text>
<text x="72.4" y="46.3">Right channel</text>
<text x="244.5" y="97.7">Power-on delay</text>
<text x="72.4" y="140.9">Left channel</text>
<text x="180.3" y="170.7">Based off: https://diyaudioprojects.com/Solid/12AU7-IRF510-LM317-Headamp/</text>
</g>
<g font-size="1.4" fill="#840000">
<text x="102.6" y="27.3" transform="rotate(-90 102.6 27.3)">3</text>
<text x="107.6" y="34.3">2</text>
<text x="129.8" y="40.1">G</text>
<text x="136.7" y="36.3">D</text>
<text x="136.7" y="39.8">S</text>
<text x="179.9" y="41.3">2</text>
<text x="179.9" y="38.7">3</text>
<text x="244.9" y="40" transform="rotate(-90 244.9 40)">4</text>
<text x="102.6" y="42.6" transform="rotate(-90 102.6 42.6)">1</text>
<text x="179.9" y="46.3">1</text>
<text x="179.9" y="43.8">4</text>
<text x="102.6" y="48.3" transform="rotate(-90 102.6 48.3)">6</text>
<text x="243.4" y="48.3">9</text>
<text x="21.8" y="57.8">2</text>
<text x="94.9" y="55.2">7</text>
<text x="244.9" y="57.8" transform="rotate(-90 244.9 57.8)">5</text>
<text x="21.8" y="62.9">1</text>
<text x="102.6" y="63.5" transform="rotate(-90 102.6 63.5)">8</text>
<text x="50.5" y="71.1" transform="rotate(-90 50.5 71.1)">3</text>
<text x="30.1" y="76.2">1</text>
<text x="30.1" y="81.3">2</text>
<text x="30.1" y="83.8">3</text>
<text x="30.1" y="78.7">4</text>
<text x="45.3" y="78.1">2</text>
<text x="50.5" y="86.4" transform="rotate(-90 50.5 86.4)">1</text>
<text x="21.8" y="99.7">2</text>
<text x="21.8" y="104.8">1</text>
<text x="102.6" y="104.1" transform="rotate(-90 102.6 104.1)">3</text>
<text x="107.6" y="111.1">2</text>
<text x="136.7" y="113.1">D</text>
<text x="102.6" y="119.4" transform="rotate(-90 102.6 119.4)">1</text>
<text x="129.8" y="116.9">G</text>
<text x="136.7" y="116.7">S</text>
<text x="32" y="123.8">1</text>
<text x="37.7" y="123.8">1</text>
<text x="50.4" y="123.8">2</text>
<text x="102.6" y="125.1" transform="rotate(-90 102.6 125.1)">1</text>
<text x="32" y="128.9">2</text>
<text x="32" y="126.4">3</text>
<text x="94.9" y="132.1">2</text>
<text x="102.6" y="140.3" transform="rotate(-90 102.6 140.3)">3</text>
</g>
</svg>
